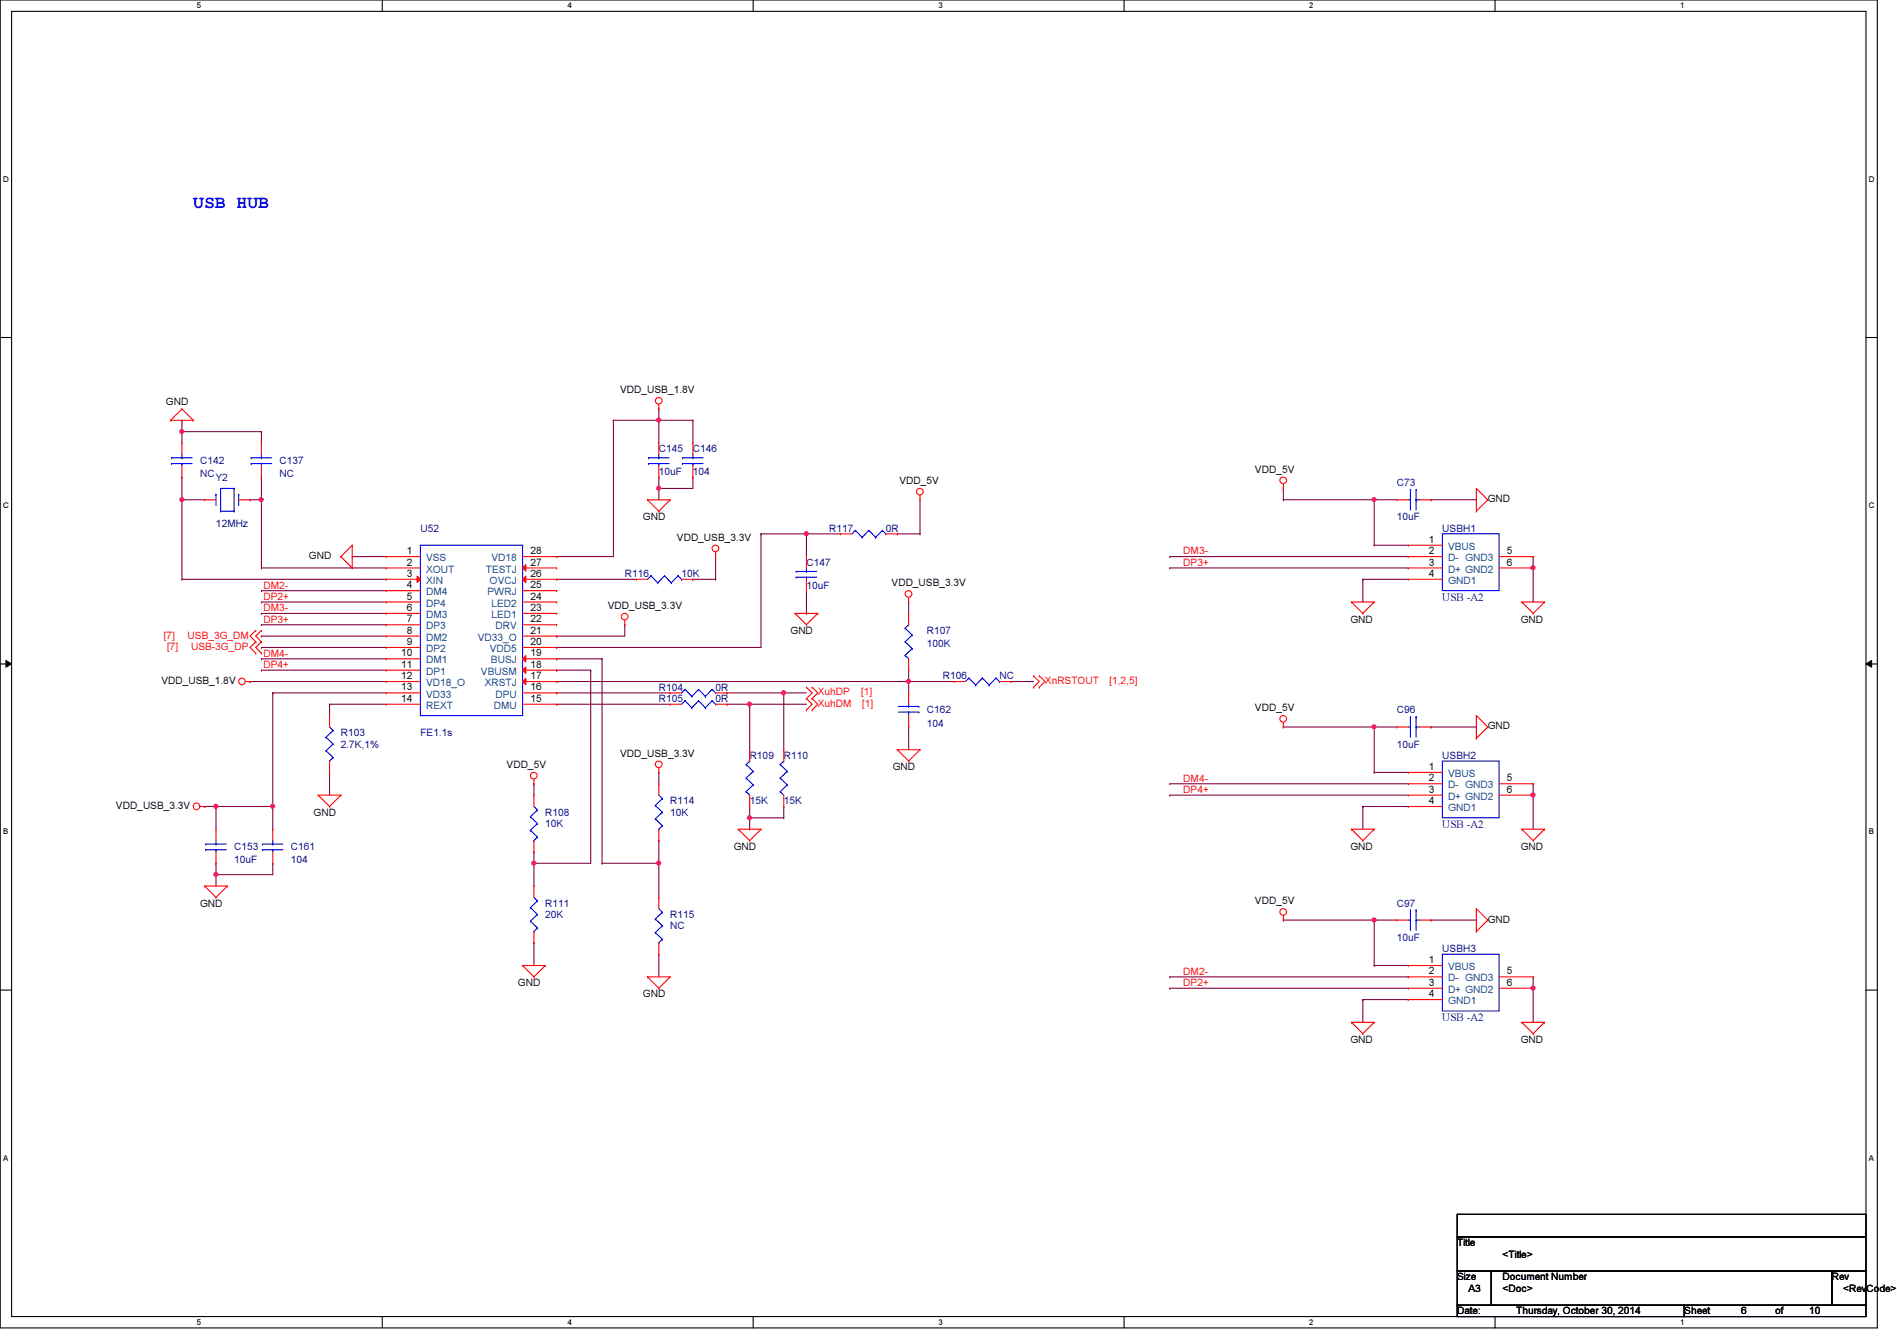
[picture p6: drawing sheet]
<svg xmlns="http://www.w3.org/2000/svg" width="297mm" height="210mm" viewBox="0 0 297 210" stroke-linecap="round" stroke-linejoin="round" font-family="sans-serif">
<path d="M0 0h294v207.9h-294zM1.8 1.8h290.4v204.3h-290.4z" fill="none" stroke="#000" stroke-width=".17"/>
<g fill="#fff">
<path d="M30.8 .2h.7v1.4h-.7z"/>
<path d="M30.8 206.2h.7v1.4h-.7z"/>
</g>
<path d="M59.9 0v1.8M59.9 206.1v1.8" fill="none" stroke="#000" stroke-width=".17"/>
<g fill="#fff">
<path d="M88.9 .2h.6v1.4h-.6z"/>
<path d="M88.9 206.2h.6v1.4h-.6z"/>
</g>
<path d="M117.9 0v1.8M117.9 206.1v1.8" fill="none" stroke="#000" stroke-width=".17"/>
<g fill="#fff">
<path d="M146.9 .2h.7v1.4h-.7z"/>
<path d="M146.9 206.2h.7v1.4h-.7z"/>
</g>
<path d="M176 0v1.8M176 206.1v1.8" fill="none" stroke="#000" stroke-width=".17"/>
<g fill="#fff">
<path d="M205 .2h.7v1.4h-.7z"/>
<path d="M205 206.2h.7v1.4h-.7z"/>
</g>
<path d="M234.1 0v1.8M234.1 206.1v1.8" fill="none" stroke="#000" stroke-width=".17"/>
<g fill="#fff">
<path d="M263.1 .2h.7v1.4h-.7z"/>
<path d="M263.1 206.2h.7v1.4h-.7z"/>
<path d="M.5 27.3h.9v1.4h-.9z"/>
<path d="M292.6 27.3h.9v1.4h-.9z"/>
<path d="M.5 78.4h.9v1.4h-.9z"/>
<path d="M292.6 78.4h.9v1.4h-.9z"/>
</g>
<path d="M0 52.8h1.8M292.2 52.8h1.8" fill="none" stroke="#000" stroke-width=".17"/>
<g fill="#fff">
<path d="M.5 129.5h.8v1.4h-.8z"/>
<path d="M292.6 129.5h.9v1.4h-.9z"/>
</g>
<path d="M0 103.9h1.8M292.2 103.9h1.8" fill="none" stroke="#000" stroke-width=".17"/>
<path d="M.9 103.4l.9 .5-.9 .5zM292.2 103.9l.9-.5v1z" fill="#000"/>
<path d="M.9 103.4l.9 .5-.9 .5zM292.2 103.9l.9-.5v1z" fill="none" stroke="#000" stroke-width=".16"/>
<g fill="#fff">
<path d="M.5 180.5h.8v1.4h-.8z"/>
<path d="M292.6 180.5h.9v1.4h-.9z"/>
</g>
<path d="M0 155h1.8M292.2 155h1.8" fill="none" stroke="#000" stroke-width=".17"/>
<path d="M201 76.5h.1M201 76.5v1.7M215.2 78.2h.1M215.2 78.2h3.5M215.2 78.2v7.1M183.2 87.1h.1M183.2 87.1h37.3M213.4 90.7h.1M213.4 90.7h7.1M213.4 90.7v3.5M215.2 85.3h.1M215.2 85.3h5.3" fill="none" stroke="#800040" stroke-width=".17"/>
<circle cx="215.2" cy="78.2" r=".32" fill="#f0f"/>
<circle cx="215.2" cy="78.2" r=".32" fill="none" stroke="#f0f" stroke-width=".17"/>
<path d="M224.1 78.2h.1M224.1 78.2h7.1M240.1 88.9h.1M240.1 88.9v5.3" fill="none" stroke="#800040" stroke-width=".17"/>
<circle cx="240" cy="88.9" r=".32" fill="#f0f"/>
<circle cx="240" cy="88.9" r=".32" fill="none" stroke="#f0f" stroke-width=".17"/>
<g fill="none" stroke="#800040" stroke-width=".17">
<path d="M201 78.2h.1M201 78.2h14.2M215.2 113.8h.1M215.2 113.8h3.5M215.2 113.8v7.1M183.2 122.7h.1M183.2 124.5h.1M183.2 122.7h37.3M183.2 124.5h37.3M213.4 126.2h.1M213.4 126.2v3.6M213.4 126.2h7.1"/>
<path d="M215.2 120.9h.1M215.2 120.9h5.3M240.1 122.7h.1M240.1 122.7v1.8"/>
</g>
<circle cx="215.2" cy="113.8" r=".32" fill="#f0f"/>
<circle cx="215.2" cy="113.8" r=".32" fill="none" stroke="#f0f" stroke-width=".17"/>
<path d="M224.1 113.8h.1M224.1 113.8h7.1M240.1 124.5h.1M240.1 124.5v5.3" fill="none" stroke="#800040" stroke-width=".17"/>
<circle cx="240" cy="124.4" r=".32" fill="#f0f"/>
<circle cx="240" cy="124.4" r=".32" fill="none" stroke="#f0f" stroke-width=".17"/>
<g fill="none" stroke="#800040" stroke-width=".17">
<path d="M201 113.8h.1M201 113.8h14.2M183.2 152.9h.1M183.2 154.7h.1M183.2 152.9h37.3M183.2 154.7h37.3M213.4 156.5h.1M213.4 156.5v3.5M213.4 156.5h7.1M215.2 151.1h.1M215.2 144h.1M215.2 151.1h5.3"/>
<path d="M215.2 144v7.1M240.1 152.9h.1M240.1 152.9v1.8"/>
</g>
<circle cx="215.2" cy="144" r=".32" fill="#f0f"/>
<circle cx="215.2" cy="144" r=".32" fill="none" stroke="#f0f" stroke-width=".17"/>
<path d="M215.2 144h.1M215.2 144h3.5M224.1 144h.1M224.1 144h7.1M240.1 154.7h.1M240.1 154.7v5.3" fill="none" stroke="#800040" stroke-width=".17"/>
<circle cx="240" cy="154.7" r=".32" fill="#f0f"/>
<circle cx="240" cy="154.7" r=".32" fill="none" stroke="#f0f" stroke-width=".17"/>
<g fill="none" stroke="#800040" stroke-width=".17">
<path d="M28.5 90.7h.1M28.5 90.7h32M40.9 88.9h.1M40.9 96h.1M40.9 94.2h.1M40.9 92.5h.1M40.9 99.6h.1M40.9 97.8h.1M40.9 88.9h19.6M40.9 96h19.6M40.9 94.2h19.6M40.9 92.5h19.6"/>
<path d="M40.9 99.6h19.6M40.9 97.8h19.6M55.2 87.1h.1M55.2 87.1h5.3M183.2 88.9h.1M183.2 88.9h37.3M40.9 104.9h.1M40.9 103.1h.1M40.9 101.3h.1M40.9 104.9h19.6M40.9 103.1h19.6M40.9 101.3h19.6"/>
<path d="M33.8 135.1h.1M33.8 136.9h.1M33.8 135.1v3.6M42.7 135.1h.1M42.7 135.1v1.8h-8.9M201 144h.1M201 144h14.2"/>
</g>
<circle cx="33.8" cy="136.9" r=".32" fill="#f0f"/>
<circle cx="33.8" cy="136.9" r=".32" fill="none" stroke="#f0f" stroke-width=".17"/>
<path d="M33.8 126.2h.1M33.8 126.2h8.9" fill="none" stroke="#800040" stroke-width=".17"/>
<circle cx="33.8" cy="126.2" r=".32" fill="#f0f"/>
<circle cx="33.8" cy="126.2" r=".32" fill="none" stroke="#f0f" stroke-width=".17"/>
<path d="M42.7 108.5h.1M42.7 108.5v21.3M42.7 108.5h17.8M42.7 126.2h.1" fill="none" stroke="#800040" stroke-width=".17"/>
<circle cx="42.7" cy="126.2" r=".32" fill="#f0f"/>
<circle cx="42.7" cy="126.2" r=".32" fill="none" stroke="#f0f" stroke-width=".17"/>
<g fill="none" stroke="#800040" stroke-width=".17">
<path d="M51.6 110.2h.1M51.6 110.2h8.9M51.6 110.2v1.8M87.2 110.2h.1M87.2 108.5h.1M87.2 110.2h17.7M87.2 108.5h17.7M117.4 110.2h.1M117.4 110.2h8.9M122.7 108.5h.1M122.7 108.5h3.6M51.6 120.9h.1"/>
<path d="M51.6 120.9v3.6"/>
</g>
<circle cx="122.7" cy="108.4" r=".32" fill="#f0f"/>
<circle cx="122.7" cy="108.4" r=".32" fill="none" stroke="#f0f" stroke-width=".17"/>
<path d="M142.3 106.7h.1M142.3 106.7h7.1M158.3 106.7h.1M158.3 106.7h3.5" fill="none" stroke="#800040" stroke-width=".17"/>
<circle cx="142.3" cy="106.7" r=".32" fill="#f0f"/>
<circle cx="142.3" cy="106.7" r=".32" fill="none" stroke="#f0f" stroke-width=".17"/>
<g fill="none" stroke="#800040" stroke-width=".17">
<path d="M142.3 94.2h.1M142.3 94.2v1.8M87.2 106.7h.1M87.2 104.9h.1M87.2 106.7h55.1M87.2 104.9h5.3M92.5 104.9h.1M92.5 104.9v30.2M142.3 113.8h.1M142.3 104.9h.1M142.3 106.7h.1M142.3 104.9v3.6"/>
<path d="M142.3 113.8v3.5M83.6 122.7h.1M83.6 135.1h.1M83.6 122.7v1.8M83.6 135.1v3.6"/>
</g>
<circle cx="83.6" cy="135.1" r=".32" fill="#f0f"/>
<circle cx="83.6" cy="135.1" r=".32" fill="none" stroke="#f0f" stroke-width=".17"/>
<path d="M103.2 135.1h.1M103.2 135.1v5.4" fill="none" stroke="#800040" stroke-width=".17"/>
<circle cx="103.1" cy="135.1" r=".32" fill="#f0f"/>
<circle cx="103.1" cy="135.1" r=".32" fill="none" stroke="#f0f" stroke-width=".17"/>
<g fill="none" stroke="#800040" stroke-width=".17">
<path d="M103.2 65.8h.1M103.2 65.8v3.5M87.2 90.7h.1M87.2 87.1h.1M87.2 90.7h12.4M87.2 87.1h8.9M108.5 90.7h.1M108.5 90.7h3.6M87.2 103.1h.1M87.2 103.1h7.1M94.3 103.1h.1M94.3 103.1v32"/>
<path d="M32 126.2h.1M32 126.2h1.8M33.8 126.2h.1M33.8 126.2v3.6M83.6 135.1h.1M83.6 133.3h.1M83.6 135.1h8.9M83.6 133.3v1.8M94.3 135.1h.1M103.2 120.9h.1M103.2 131.6h.1M103.2 120.9v1.8"/>
<path d="M103.2 131.6v3.5h-8.9M103.2 149.4h.1M103.2 149.4v3.5"/>
</g>
<circle cx="103.1" cy="65.8" r=".32" fill="#f0f"/>
<circle cx="103.1" cy="65.8" r=".32" fill="none" stroke="#f0f" stroke-width=".17"/>
<path d="M103.2 76.5h.1M103.2 76.5v1.7" fill="none" stroke="#800040" stroke-width=".17"/>
<circle cx="103.1" cy="76.4" r=".32" fill="#f0f"/>
<circle cx="103.1" cy="76.4" r=".32" fill="none" stroke="#f0f" stroke-width=".17"/>
<g fill="none" stroke="#800040" stroke-width=".17">
<path d="M96.1 65.8h.1M96.1 65.8v21.3M103.2 76.5h.1M103.2 74.7h.1M103.2 65.8h.1M103.2 74.7v1.8M103.2 65.8h5.3M108.5 74.7h.1M108.5 65.8h.1M108.5 74.7v1.8h-5.3M108.5 65.8v3.5M126.3 83.6h.1"/>
<path d="M126.3 83.6h5.3"/>
</g>
<circle cx="126.3" cy="83.5" r=".32" fill="#f0f"/>
<circle cx="126.3" cy="83.5" r=".32" fill="none" stroke="#f0f" stroke-width=".17"/>
<path d="M40.9 78.2h.1M40.9 78.2v10.7M87.2 99.6h.1M97.8 97.8h.1M97.8 97.8v1.8h-10.6M39.2 106.7h.1M39.2 106.7h21.3" fill="none" stroke="#800040" stroke-width=".17"/>
<circle cx="40.9" cy="78.2" r=".32" fill="#f0f"/>
<circle cx="40.9" cy="78.2" r=".32" fill="none" stroke="#f0f" stroke-width=".17"/>
<path d="M28.5 78.2h.1M28.5 78.2v12.5M39.2 78.2h.1M39.2 78.2h1.7" fill="none" stroke="#800040" stroke-width=".17"/>
<circle cx="28.5" cy="78.2" r=".32" fill="#f0f"/>
<circle cx="28.5" cy="78.2" r=".32" fill="none" stroke="#f0f" stroke-width=".17"/>
<path d="M28.5 78.2h.1M28.5 74.7h.1M28.5 67.6h.1M28.5 78.2h3.5M28.5 67.6v1.7M28.5 74.7v3.5" fill="none" stroke="#800040" stroke-width=".17"/>
<circle cx="28.5" cy="67.5" r=".32" fill="#f0f"/>
<circle cx="28.5" cy="67.5" r=".32" fill="none" stroke="#f0f" stroke-width=".17"/>
<g fill="none" stroke="#800040" stroke-width=".17">
<path d="M28.5 67.6h.1M28.5 65.8h.1M28.5 67.6h12.4M28.5 65.8v1.8M40.9 67.6h.1M40.9 74.7h.1M40.9 67.6v1.7M40.9 74.7v3.5M96.1 65.8h.1M103.2 64h.1M103.2 64v1.8h-7.1M144.1 78.2v5.4"/>
<path d="M112.1 90.7h.1M112.1 87.1v3.6M119.2 83.6h.1M119.2 83.6v17.7h-32M119.2 83.6h7.1M126.3 83.6h.1M126.3 96h.1M126.3 83.6v3.5M126.3 92.5v3.5M140.5 83.6h.1M140.5 83.6h3.6M144.1 83.6h.1"/>
<path d="M240.1 87.1h.1M240.1 87.1v1.8M87.2 101.3h.1M117.4 110.2h.1M117.4 110.2v7.1M83.6 147.6h.1M83.6 147.6v3.5"/>
</g>
<circle cx="117.4" cy="110.2" r=".32" fill="#f0f"/>
<circle cx="117.4" cy="110.2" r=".32" fill="none" stroke="#f0f" stroke-width=".17"/>
<path d="M113.8 110.2h.1M113.8 108.5h.1M113.8 110.2h3.6M113.8 108.5h8.9M122.7 108.5h.1M122.7 108.5v8.8M117.4 128h.1M117.4 126.2v1.8M117.4 128h5.3M122.7 128h.1" fill="none" stroke="#800040" stroke-width=".17"/>
<circle cx="117.4" cy="128" r=".32" fill="#f0f"/>
<circle cx="117.4" cy="128" r=".32" fill="none" stroke="#f0f" stroke-width=".17"/>
<path d="M117.4 129.8h.1M117.4 128v1.8M122.7 126.2h.1M122.7 126.2v1.8" fill="none" stroke="#800040" stroke-width=".17"/>
<g fill="none" stroke="#f00" stroke-width=".17">
<path d="M26.7 65.8h.1M26.7 65.8h3.6M28.5 64h.1M28.5 74.7h.1M28.5 69.3h.1M28.5 64l1.8 1.8M28.5 64l-1.8 1.8M28.5 69.3v1.8M28.5 72.9v1.8M30.3 65.8h.1M32 78.2h.1M32 78.2h1.8"/>
<path d="M37.4 78.2h1.8M39.2 78.2h.1M40.9 74.7h.1M40.9 69.3h.1M40.9 69.3v1.8M40.9 72.9v1.8M101.4 78.2h.1M101.4 78.2h3.5M101.4 78.2l1.8 1.8M103.2 64h.1M103.2 74.7h.1M103.2 69.3h.1"/>
<path d="M103.2 63.3v.7M103.2 69.3v1.8M103.2 72.9v1.8M104.9 78.2h.1M104.9 78.2l-1.7 1.8M108.5 74.7h.1M108.5 69.3h.1M108.5 69.3v1.8M108.5 72.9v1.8M144.1 78.2h.1M144.1 77.5v.7M201 76.5h.1"/>
<path d="M201 75.7v.8M218.7 78.2h.1M218.7 78.2h1.8M222.3 78.2h1.8M224.1 78.2h.1M231.2 76.5h.1M231.2 76.5v3.5M231.2 76.5l1.8 1.7M233 78.2h.1M233 78.2l-1.8 1.8M40 98.7h.1M40 98.7l-.8 .9 .8 .9"/>
<path d="M40.9 98.7h.1M40.9 98.7l-.9 .9 .9 .9M53.4 87.1h.1M53.4 87.1l1.8 1.8M55.2 85.3h.1M55.2 88.9h.1M55.2 85.3v3.6M55.2 85.3l-1.8 1.8M60.5 87.1h.1M60.5 88.9h.1M60.5 87.1h5.3M60.5 88.9h5.3"/>
<path d="M97.8 97.8h.1M97.8 97.1v.7M99.6 90.7h.1M99.6 90.7h1.8M103.2 80h.1M106.7 90.7h1.8M108.5 90.7h.1M112.1 87.1h.1M112.1 86.4v.7M124.5 96h.1M124.5 96h3.6M124.5 96l1.8 1.8"/>
<path d="M126.3 97.8h.1M126.3 92.5h.1M126.3 87.1h.1M126.3 87.1v1.8M126.3 90.7v1.8M128.1 96h.1M128.1 96l-1.8 1.8M131.6 83.6h.1M131.6 83.6h1.8M138.7 83.6h1.8M140.5 83.6h.1M142.3 94.2h.1"/>
<path d="M142.3 96h.1M142.3 93.5v.7M142.3 96v1.8M211.6 94.2h.1M211.6 94.2h3.6M211.6 94.2l1.8 1.8M213.4 96h.1M215.2 94.2h.1M215.2 94.2l-1.8 1.8M220.5 85.3h.1M220.5 87.1h.1M220.5 88.9h.1"/>
<path d="M220.5 90.7h.1M220.5 90.7h5.3M220.5 85.3h5.3M220.5 87.1h5.3M220.5 88.9h5.3M231.2 80h.1M234.7 87.1h5.4M234.7 88.9h5.4M238.3 94.2h.1M238.3 94.2h3.5M238.3 94.2l1.8 1.8M240.1 96h.1"/>
<path d="M240.1 87.1h.1M240.1 88.9h.1M241.8 94.2h.1M241.8 94.2l-1.7 1.8M38.4 106.7h.8M39.2 106.7h.1M40 100.5h.1M40 102.2h.1M40 100.5l-.8 .8 .8 .9M40.9 100.5h.1M40.9 102.2h.1M40.9 100.5l-.9 .8 .9 .9"/>
<path d="M51.6 112h.1M51.6 112v1.8M51.6 119.1v1.8M104.9 108.5h.1M104.9 110.2h.1M104.9 108.5h1.8M104.9 110.2h1.8M112.1 108.5h1.7M112.1 110.2h1.7M113.8 108.5h.1M113.8 110.2h.1M117.4 117.3h.1"/>
<path d="M117.4 117.3v1.8M122.7 117.3h.1M122.7 117.3v1.8M126.3 109.3h.1M126.3 107.6h.1M126.3 111.1h.1M126.3 107.6l.9 .9-.9 .8M126.3 109.3l.9 .9-.9 .9M127.2 109.3h.1M127.2 107.6h.1M127.2 111.1h.1M127.2 107.6l.9 .9-.9 .8"/>
<path d="M127.2 109.3l.9 .9-.9 .9M140.5 117.3h.1M140.5 117.3h3.6M140.5 117.3l1.8 1.8M142.3 119.1h.1M142.3 104.9h.1M142.3 103.1v1.8M144.1 117.3h.1M144.1 117.3l-1.8 1.8M149.4 106.7h.1M149.4 106.7h1.8M156.5 106.7h1.8"/>
<path d="M158.3 106.7h.1M161.8 107.6h.1M161.8 105.8h.1M161.8 105.8l.9 .9-.9 .9M162.7 107.6h.1M162.7 105.8h.1M162.7 105.8l.9 .9-.9 .9M201 113.8h.1M201 113.1v.7M218.7 113.8h.1M218.7 113.8h1.8M222.3 113.8h1.8"/>
<path d="M224.1 113.8h.1M231.2 112h.1M231.2 115.6h.1M231.2 112v3.6M231.2 112l1.8 1.8M233 113.8h.1M233 113.8l-1.8 1.8M31.3 126.2h.7M32 138.7h.1M32 126.2h.1M32 138.7h3.6M32 138.7l1.8 1.8"/>
<path d="M33.8 135.1h.1M33.8 129.8h.1M33.8 129.8v1.8M33.8 133.3v1.8M35.6 138.7h.1M35.6 138.7l-1.8 1.8M42.7 135.1h.1M42.7 129.8h.1M42.7 129.8v1.8M42.7 133.3v1.8M49.8 124.5h.1M49.8 124.5h3.6"/>
<path d="M49.8 124.5l1.8 1.7M51.6 126.2h.1M51.6 120.9h.1M53.4 124.5h.1M53.4 124.5l-1.8 1.7M83.6 122.7h.1M83.6 124.5h.1M83.6 133.3h.1M83.6 122v.7M83.6 124.5v1.7M83.6 131.6v1.7M103.2 120.9h.1"/>
<path d="M103.2 122.7h.1M103.2 131.6h.1M103.2 120.2v.7M103.2 122.7v1.8M103.2 129.8v1.8M115.6 129.8h.1M115.6 129.8h3.6M115.6 129.8l1.8 1.8M117.4 131.6h.1M117.4 126.2h.1M117.4 124.5v1.7M119.2 129.8h.1"/>
<path d="M119.2 129.8l-1.8 1.8M122.7 126.2h.1M122.7 124.5v1.7M211.6 129.8h.1M211.6 129.8h3.6M211.6 129.8l1.8 1.8M213.4 131.6h.1M215.2 129.8h.1M215.2 129.8l-1.8 1.8M220.5 120.9h.1M220.5 122.7h.1M220.5 124.5h.1"/>
<path d="M220.5 126.2h.1M220.5 124.5h5.3M220.5 126.2h5.3M220.5 120.9h5.3M220.5 122.7h5.3M234.7 124.5h5.4M234.7 122.7h5.4M238.3 129.8h.1M238.3 129.8h3.5M238.3 129.8l1.8 1.8M240.1 131.6h.1M240.1 122.7h.1"/>
<path d="M240.1 124.5h.1M241.8 129.8h.1M241.8 129.8l-1.7 1.8M33.8 140.5h.1M81.8 151.1h.1M81.8 151.1h3.6M81.8 151.1l1.8 1.8M83.6 152.9h.1M85.4 151.1h.1M85.4 151.1l-1.8 1.8M101.4 152.9h.1M101.4 152.9h3.5"/>
<path d="M101.4 152.9l1.8 1.8M103.2 154.7h.1M103.2 140.5h.1M103.2 149.4h.1M103.2 140.5v1.7M103.2 147.6v1.8M104.9 152.9h.1M104.9 152.9l-1.7 1.8M201 144h.1M201 143.3v.7M218.7 144h.1M218.7 144h1.8"/>
<path d="M220.5 151.1h.1M220.5 152.9h.1M220.5 154.7h.1M220.5 156.5h.1M220.5 151.1h5.3M220.5 152.9h5.3M220.5 154.7h5.3M220.5 156.5h5.3M222.3 144h1.8M224.1 144h.1M231.2 142.2h.1M231.2 145.8h.1"/>
<path d="M231.2 142.2v3.6M231.2 142.2l1.8 1.8M233 144h.1M233 144l-1.8 1.8M234.7 152.9h5.4M234.7 154.7h5.4M240.1 152.9h.1M240.1 154.7h.1M211.6 160h.1M211.6 160h3.6M211.6 160l1.8 1.8M213.4 161.8h.1"/>
<path d="M215.2 160h.1M215.2 160l-1.8 1.8M238.3 160h.1M238.3 160h3.5M238.3 160l1.8 1.8M240.1 161.8h.1M241.8 160h.1M241.8 160l-1.7 1.8"/>
<circle cx="103.1" cy="62.7" r=".52"/>
<circle cx="144" cy="77" r=".52"/>
<circle cx="200.9" cy="75.2" r=".52"/>
<circle cx="97.8" cy="96.5" r=".52"/>
<circle cx="112" cy="85.8" r=".52"/>
<circle cx="142.3" cy="93" r=".52"/>
<circle cx="37.9" cy="106.7" r=".52"/>
<circle cx="103.1" cy="119.6" r=".52"/>
<circle cx="200.9" cy="112.5" r=".52"/>
<circle cx="30.8" cy="126.2" r=".52"/>
<circle cx="83.6" cy="121.4" r=".52"/>
<circle cx="200.9" cy="142.7" r=".52"/>
</g>
<path d="M228.2 190.1h64v3.5h-64zM228.2 193.6h64v5.4h-64zM228.2 199h5.3v5.3h-5.3zM233.5 199h53.3v5.3h-53.3zM286.8 199h5.4v5.3h-5.4zM228.2 204.3h35.5v1.8h-35.5zM263.7 204.3h28.5v1.8h-28.5z" fill="none" stroke="#000" stroke-width=".17"/>
<g fill="none" stroke="#00f" stroke-width=".17">
<path d="M26.9 71.7h.1M26.9 72.6h.1M26.9 71.7h3.2M26.9 72.6h3.2M28.5 72.6h.1M28.5 71.7h.1M28.5 71.1v.6M28.5 72.6v.3M33.8 77.3h.1M33.8 77.3v1.8M34.5 76.5h.1M34.5 76.5h2.2"/>
<path d="M34.5 76.5v3.5M36.7 76.5h.1M36.7 76.5v3.5M37.4 77.3h.1M37.4 77.3v1.8M39.3 71.7h.1M39.3 72.6h.1M39.3 71.7h3.2M39.3 72.6h3.2M40.9 72.6h.1M40.9 71.7h.1M40.9 71.1v.6"/>
<path d="M40.9 72.6v.3M101.6 71.7h.1M101.6 72.6h.1M101.6 71.7h3.2M101.6 72.6h3.2M103.2 72.6h.1M103.2 71.7h.1M103.2 71.1v.6M103.2 72.6v.3M106.9 71.7h.1M106.9 72.6h.1M106.9 71.7h3.2"/>
<path d="M106.9 72.6h3.2M108.5 72.6h.1M108.5 71.7h.1M108.5 71.1v.6M108.5 72.6v.3M220.5 78.2h.3M220.8 78.2h.1M220.8 76.6h.1M220.8 76.6v3.2M221.7 76.6h.1M221.7 78.2h.1M221.7 78.2h.6"/>
<path d="M221.7 76.6v3.2M34.5 80h.1M34.5 80h2.2M36.7 80h.1M65.8 85.3h16v26.7h-16zM101.9 90.1h.1M101.9 90.1l-.5 .6M101.9 90.1l1.1 1.1M103 91.2h.1M104.1 90.1h.1M104.1 90.1l-1.1 1.1M104.1 90.1l1 1.1"/>
<path d="M105.1 91.2h.1M106.2 90.1h.1M106.2 90.1l-1.1 1.1M106.2 90.1l.5 .6M106.7 90.7h.1M124.7 89.5h.1M124.7 90.3h.1M124.7 89.5h3.2M124.7 90.3h3.2M126.3 90.3h.1M126.3 89.5h.1M126.3 88.9v.6"/>
<path d="M126.3 90.3v.4M133.9 83h.1M133.9 83l-.5 .6M133.9 83l1.1 1.1M135 84.1h.1M136.1 83h.1M136.1 83l-1.1 1.1M136.1 83l1 1.1M137.1 84.1h.1M138.2 83h.1M138.2 83l-1.1 1.1M138.2 83l.5 .6"/>
<path d="M138.7 83.6h.1M141.7 98.3h.1M141.7 98.3l1.1 1.1M142.3 97.8h.1M142.3 97.8l-.6 .5M142.8 99.4h.1M142.8 99.4l-1.1 1.1M225.8 83.6h8.9v8.9h-8.9zM51.1 115.4h.1M51.1 117.5h.1M51.1 115.4l1.1 1.1M51.1 117.5l1.1 1.1"/>
<path d="M51.6 119.1h.1M51.6 113.8l.6 .5M52.2 114.3h.1M52.2 116.5h.1M52.2 118.6h.1M52.2 114.3l-1.1 1.1M52.2 116.5l-1.1 1M52.2 118.6l-.6 .5M107.3 107.9h.1M107.3 109.7h.1M107.3 107.9l-.6 .6M107.3 107.9l1 1.1"/>
<path d="M107.3 109.7l-.6 .5M107.3 109.7l1 1.1M108.3 109h.1M108.3 110.8h.1M109.4 107.9h.1M109.4 109.7h.1M109.4 107.9l-1.1 1.1M109.4 107.9l1 1.1M109.4 109.7l-1.1 1.1M109.4 109.7l1 1.1M110.4 109h.1M110.4 110.8h.1"/>
<path d="M111.5 107.9h.1M111.5 109.7h.1M111.5 107.9l-1.1 1.1M111.5 107.9l.6 .6M111.5 109.7l-1.1 1.1M111.5 109.7l.6 .5M112.1 108.5h.1M112.1 110.2h.1M116.8 119.7h.1M116.8 119.7l1.1 1M117.4 119.1h.1M117.4 119.1l-.6 .6"/>
<path d="M122.2 119.7h.1M122.2 119.7l1.1 1M122.7 119.1h.1M122.7 119.1l-.5 .6M141.7 102.6h.1M141.7 100.5h.1M141.7 102.6l.6 .5M141.7 100.5l1.1 1M142.8 101.5h.1M142.8 101.5l-1.1 1.1M151.7 106.1h.1M151.7 106.1l-.5 .6"/>
<path d="M151.7 106.1l1.1 1.1M152.8 107.2h.1M153.8 106.1h.1M153.8 106.1l-1 1.1M153.8 106.1l1.1 1.1M154.9 107.2h.1M156 106.1h.1M156 106.1l-1.1 1.1M156 106.1l.5 .6M156.5 106.7h.1M220.5 113.8h.3M220.8 113.8h.1"/>
<path d="M220.8 112.2h.1M220.8 112.2v3.2M221.7 112.2h.1M221.7 113.8h.1M221.7 112.2v3.2M221.7 113.8h.6M225.8 119.1h8.9v8.9h-8.9zM32.2 132.1h.1M32.2 133h.1M32.2 132.1h3.2M32.2 133h3.2M33.8 133h.1"/>
<path d="M33.8 132.1h.1M33.8 131.6v.5M33.8 133v.3M41.1 132.1h.1M41.1 133h.1M41.1 132.1h3.2M41.1 133h3.2M42.7 133h.1M42.7 132.1h.1M42.7 131.6v.5M42.7 133v.3M83.1 127.8h.1"/>
<path d="M83.1 130h.1M83.1 127.8l1.1 1.1M83.1 130l1.1 1M83.6 131.6h.1M83.6 126.2l.6 .6M84.2 126.8h.1M84.2 128.9h.1M84.2 131h.1M84.2 131l-.6 .6M84.2 126.8l-1.1 1M84.2 128.9l-1.1 1.1M102.6 126.1h.1"/>
<path d="M102.6 128.2h.1M102.6 126.1l1.1 1M102.6 128.2l1.1 1M103.2 129.8h.1M103.2 124.5l.5 .5M103.7 125h.1M103.7 127.1h.1M103.7 129.2h.1M103.7 125l-1.1 1.1M103.7 127.1l-1.1 1.1M103.7 129.2l-.5 .6M116.8 123.9h.1"/>
<path d="M116.8 121.8h.1M116.8 123.9l.6 .6M116.8 121.8l1.1 1.1M117.9 122.9h.1M117.9 120.7h.1M117.9 122.9l-1.1 1M117.9 120.7l-1.1 1.1M122.2 123.9h.1M122.2 121.8h.1M122.2 123.9l.5 .6M122.2 121.8l1.1 1.1M123.3 122.9h.1"/>
<path d="M123.3 120.7h.1M123.3 122.9l-1.1 1M123.3 120.7l-1.1 1.1M102.6 143.8h.1M102.6 146h.1M102.6 143.8l1.1 1.1M102.6 146l1.1 1M103.2 147.6h.1M103.2 142.2l.5 .6M103.7 142.8h.1M103.7 144.9h.1M103.7 147h.1"/>
<path d="M103.7 142.8l-1.1 1M103.7 144.9l-1.1 1.1M103.7 147l-.5 .6M220.5 144h.3M220.8 144h.1M220.8 142.4h.1M220.8 142.4v3.2M221.7 142.4h.1M221.7 144h.1M221.7 142.4v3.2M221.7 144h.6M225.8 149.4h8.9v8.8h-8.9z"/>
</g>
<path d="M65.3 90.2l.5 .5-.5 .5z" fill="#f00"/>
<g fill="none" stroke="#f00" stroke-width=".17">
<path d="M60.5 90.7h.1M60.5 92.5h.1M60.5 94.2h.1M60.5 96h.1M60.5 97.8h.1M60.5 99.6h.1M60.5 90.7h5.3M60.5 92.5h5.3M60.5 94.2h5.3M60.5 96h5.3M60.5 97.8h5.3M60.5 99.6h5.3"/>
<path d="M65.3 90.2l.5 .5-.5 .5zM60.5 101.3h.1M60.5 103.1h.1M60.5 104.9h.1M60.5 106.7h.1M60.5 108.5h.1M60.5 110.2h.1M60.5 101.3h5.3M60.5 103.1h5.3M60.5 104.9h5.3M60.5 106.7h5.3M60.5 108.5h5.3"/>
<path d="M60.5 110.2h5.3"/>
</g>
<path d="M82.3 102.6v1l-.5-.5z" fill="#f00"/>
<g fill="none" stroke="#f00" stroke-width=".17">
<path d="M81.8 99.6h5.4M81.8 97.8h5.4M81.8 96h5.4M81.8 94.2h5.4M81.8 92.5h5.4M87.2 99.6h.1M87.2 97.8h.1M87.2 96h.1M87.2 94.2h.1M87.2 92.5h.1M81.8 103.1h5.4M81.8 101.3h5.4"/>
<path d="M82.3 102.6v1l-.5-.5zM87.2 103.1h.1M87.2 101.3h.1"/>
</g>
<path d="M81.8 90.7l.5-.5v1z" fill="#f00"/>
<path d="M81.8 90.7l.5-.5v1zM81.8 90.7h5.4M87.2 90.7h.1" fill="none" stroke="#f00" stroke-width=".17"/>
<path d="M81.8 88.9l.5-.5v1z" fill="#f00"/>
<path d="M81.8 88.9l.5-.5v1zM81.8 88.9h5.4M81.8 87.1h5.4M87.2 88.9h.1M87.2 87.1h.1M81.8 110.2h5.4M81.8 108.5h5.4M87.2 110.2h.1M87.2 108.5h.1" fill="none" stroke="#f00" stroke-width=".17"/>
<path d="M81.8 106.7l.5-.5v1z" fill="#f00"/>
<path d="M81.8 106.7l.5-.5v1zM81.8 106.7h5.4M87.2 106.7h.1" fill="none" stroke="#f00" stroke-width=".17"/>
<path d="M81.8 104.9l.5-.5v1z" fill="#f00"/>
<path d="M81.8 104.9l.5-.5v1zM81.8 104.9h5.4M87.2 104.9h.1M142.3 108.5h.1M142.3 113.8h.1M142.3 108.5v1.7M142.3 112v1.8M83.6 138.7h.1M83.6 138.7v1.8M83.6 147.6h.1M83.6 145.8v1.8" fill="none" stroke="#f00" stroke-width=".17"/>
<g fill="none" stroke="#00f" stroke-width=".17">
<path d="M140.7 111.5h3.2M140.7 110.6h3.2M142.3 110.6h.1M142.3 111.5h.1M142.3 110.2v.4M142.3 111.5v.5M143.9 111.5h.1M143.9 110.6h.1M83.1 142.1h.1M83.1 144.2h.1M83.1 142.1l1.1 1M83.1 144.2l1.1 1"/>
<path d="M83.6 145.8h.1M83.6 140.5l.6 .5M84.2 141h.1M84.2 143.1h.1M84.2 145.2h.1M84.2 141l-1.1 1.1M84.2 143.1l-1.1 1.1M84.2 145.2l-.6 .6"/>
</g>
<circle cx="215.2" cy="78.2" r=".32" fill="#f0f"/>
<circle cx="215.2" cy="78.2" r=".32" fill="none" stroke="#f0f" stroke-width=".17"/>
<circle cx="240" cy="88.9" r=".32" fill="#f0f"/>
<circle cx="240" cy="88.9" r=".32" fill="none" stroke="#f0f" stroke-width=".17"/>
<circle cx="215.2" cy="113.8" r=".32" fill="#f0f"/>
<circle cx="215.2" cy="113.8" r=".32" fill="none" stroke="#f0f" stroke-width=".17"/>
<circle cx="240" cy="124.4" r=".32" fill="#f0f"/>
<circle cx="240" cy="124.4" r=".32" fill="none" stroke="#f0f" stroke-width=".17"/>
<circle cx="215.2" cy="144" r=".32" fill="#f0f"/>
<circle cx="215.2" cy="144" r=".32" fill="none" stroke="#f0f" stroke-width=".17"/>
<circle cx="240" cy="154.7" r=".32" fill="#f0f"/>
<circle cx="240" cy="154.7" r=".32" fill="none" stroke="#f0f" stroke-width=".17"/>
<circle cx="33.8" cy="136.9" r=".32" fill="#f0f"/>
<circle cx="33.8" cy="136.9" r=".32" fill="none" stroke="#f0f" stroke-width=".17"/>
<circle cx="33.8" cy="126.2" r=".32" fill="#f0f"/>
<circle cx="33.8" cy="126.2" r=".32" fill="none" stroke="#f0f" stroke-width=".17"/>
<circle cx="42.7" cy="126.2" r=".32" fill="#f0f"/>
<circle cx="42.7" cy="126.2" r=".32" fill="none" stroke="#f0f" stroke-width=".17"/>
<circle cx="122.7" cy="108.4" r=".32" fill="#f0f"/>
<circle cx="122.7" cy="108.4" r=".32" fill="none" stroke="#f0f" stroke-width=".17"/>
<circle cx="142.3" cy="106.7" r=".32" fill="#f0f"/>
<circle cx="142.3" cy="106.7" r=".32" fill="none" stroke="#f0f" stroke-width=".17"/>
<circle cx="83.6" cy="135.1" r=".32" fill="#f0f"/>
<circle cx="83.6" cy="135.1" r=".32" fill="none" stroke="#f0f" stroke-width=".17"/>
<circle cx="103.1" cy="135.1" r=".32" fill="#f0f"/>
<circle cx="103.1" cy="135.1" r=".32" fill="none" stroke="#f0f" stroke-width=".17"/>
<circle cx="103.1" cy="65.8" r=".32" fill="#f0f"/>
<circle cx="103.1" cy="65.8" r=".32" fill="none" stroke="#f0f" stroke-width=".17"/>
<circle cx="103.1" cy="76.4" r=".32" fill="#f0f"/>
<circle cx="103.1" cy="76.4" r=".32" fill="none" stroke="#f0f" stroke-width=".17"/>
<circle cx="126.3" cy="83.5" r=".32" fill="#f0f"/>
<circle cx="126.3" cy="83.5" r=".32" fill="none" stroke="#f0f" stroke-width=".17"/>
<circle cx="40.9" cy="78.2" r=".32" fill="#f0f"/>
<circle cx="40.9" cy="78.2" r=".32" fill="none" stroke="#f0f" stroke-width=".17"/>
<circle cx="28.5" cy="78.2" r=".32" fill="#f0f"/>
<circle cx="28.5" cy="78.2" r=".32" fill="none" stroke="#f0f" stroke-width=".17"/>
<circle cx="28.5" cy="67.5" r=".32" fill="#f0f"/>
<circle cx="28.5" cy="67.5" r=".32" fill="none" stroke="#f0f" stroke-width=".17"/>
<circle cx="117.4" cy="110.2" r=".32" fill="#f0f"/>
<circle cx="117.4" cy="110.2" r=".32" fill="none" stroke="#f0f" stroke-width=".17"/>
<circle cx="117.4" cy="128" r=".32" fill="#f0f"/>
<circle cx="117.4" cy="128" r=".32" fill="none" stroke="#f0f" stroke-width=".17"/>
<text font-size="2.8" fill="#00f" x="30.3" y="32.6">USB HUB</text>
<g font-size="1.7" fill="#000080">
<text x="225.8" y="94">USB -A2</text>
<text x="225.8" y="129.6">USB -A2</text>
<text x="225.8" y="159.8">USB -A2</text>
</g>
<g font-size="1.6">
<text x="26" y="63.3">GND</text>
<text x="97.1" y="61.6">VDD_USB_1.8V</text>
<text x="140.8" y="75.8">VDD_5V</text>
<text x="196.5" y="74">VDD_5V</text>
<text x="100.7" y="81.4">GND</text>
<text x="233" y="78.6">GND</text>
<text x="48.4" y="87.5">GND</text>
<text x="63.7" y="86.7">1</text>
<text x="63.7" y="88.5">2</text>
<text x="83.1" y="88.5">27</text>
<text x="83.1" y="86.7">28</text>
<text x="106" y="84.7">VDD_USB_3.3V</text>
<text x="223.7" y="85">1</text>
<text x="223.7" y="86.7">2</text>
<text x="223.7" y="88.5">3</text>
<text x="236" y="86.7">5</text>
<text x="236" y="88.5">6</text>
<text x="63.7" y="90.3">3</text>
<text x="63.7" y="92.1">4</text>
<text x="63.7" y="93.9">5</text>
<text x="63.7" y="95.6">6</text>
<text x="83.1" y="95.6">23</text>
<text x="83.1" y="93.9">24</text>
<text x="83.1" y="92.1">25</text>
<text x="83.1" y="90.3">26</text>
<text x="95.2" y="95.3">VDD_USB_3.3V</text>
<text x="139.6" y="91.8">VDD_USB_3.3V</text>
<text x="223.7" y="90.3">4</text>
<text x="63.7" y="97.4">7</text>
<text x="63.7" y="99.2">8</text>
<text x="63.7" y="101">9</text>
<text x="83.1" y="101">20</text>
<text x="83.1" y="99.2">21</text>
<text x="83.1" y="97.4">22</text>
<text x="123.8" y="99.2">GND</text>
<text x="211.5" y="97.5">GND</text>
<text x="238.1" y="97.5">GND</text>
<text x="25.3" y="107.1">VDD_USB_1.8V</text>
<text x="62.8" y="102.7">10</text>
<text x="62.8" y="104.5">11</text>
<text x="62.8" y="106.3">12</text>
<text x="83.1" y="102.7">19</text>
<text x="83.1" y="106.3">17</text>
<text x="83.1" y="104.5">18</text>
<text x="62.8" y="108.1">13</text>
<text x="62.8" y="109.9">14</text>
<text x="83.1" y="109.9">15</text>
<text x="83.1" y="108.1">16</text>
<text x="196.5" y="111.3">VDD_5V</text>
<text x="97.1" y="118.4">VDD_USB_3.3V</text>
<text x="233" y="114.2">GND</text>
<text x="79.3" y="120.2">VDD_5V</text>
<text x="139.8" y="120.6">GND</text>
<text x="223.7" y="120.5">1</text>
<text x="223.7" y="122.3">2</text>
<text x="223.7" y="124.1">3</text>
<text x="223.7" y="125.9">4</text>
<text x="236" y="122.3">5</text>
<text x="236" y="124.1">6</text>
<text x="18.2" y="126.6">VDD_USB_3.3V</text>
<text x="49.1" y="127.7">GND</text>
<text x="114.9" y="133">GND</text>
<text x="211.5" y="133">GND</text>
<text x="238.1" y="133">GND</text>
<text x="31.3" y="141.9">GND</text>
<text x="196.5" y="141.6">VDD_5V</text>
<text x="233" y="144.4">GND</text>
<text x="81.1" y="154.3">GND</text>
<text x="223.7" y="150.7">1</text>
<text x="223.7" y="152.5">2</text>
<text x="223.7" y="154.3">3</text>
<text x="236" y="152.5">5</text>
<text x="236" y="154.3">6</text>
<text x="100.7" y="156.1">GND</text>
<text x="223.7" y="156.1">4</text>
<text x="211.5" y="163.2">GND</text>
<text x="238.1" y="163.2">GND</text>
<text x="228.2" y="195.1">Title</text>
<text x="235.3" y="196.8">&lt;Title&gt;</text>
<text x="228.2" y="200.4">Size</text>
<text x="230" y="202.2">A3</text>
<text x="235.3" y="202.2">&lt;Doc&gt;</text>
<text x="235.3" y="200.4">Document Number</text>
<text x="286.8" y="200.4">Rev</text>
<text x="288.6" y="202.2">&lt;RevCode&gt;</text>
<text x="228.2" y="205.7">Date:</text>
<text x="237.4" y="205.7">Thursday, October 30, 2014</text>
<text x="263.7" y="205.7">Sheet</text>
<text x="272.6" y="205.7">6</text>
<text x="278" y="205.7">of</text>
<text x="283.3" y="205.7">10</text>
</g>
<g font-size="1.6" fill="#000080">
<text x="103.2" y="70.8">C145</text>
<text x="108.5" y="70.8">C146</text>
<text x="31.3" y="72.6">C142</text>
<text x="31.3" y="74.7">NC</text>
<text x="33.8" y="75.2">Y2</text>
<text x="43.8" y="72.6">C137</text>
<text x="43.8" y="74.7">NC</text>
<text x="103.2" y="74.3">10uF</text>
<text x="108.5" y="74.3">104</text>
<text x="218.7" y="76.1">C73</text>
<text x="33.8" y="82.5">12MHz</text>
<text x="65.8" y="83.2">U52</text>
<text x="129.8" y="83.2">R117</text>
<text x="138.7" y="83.2">0R</text>
<text x="218.7" y="81.4">10uF</text>
<text x="225.8" y="83.2">USBH1</text>
<text x="126.3" y="88.6">C147</text>
<text x="97.8" y="90.3">R116</text>
<text x="106.7" y="90.3">10K</text>
<text x="126.3" y="92.1">10uF</text>
<text x="145.1" y="99.2">R107</text>
<text x="145.1" y="101.3">100K</text>
<text x="147.6" y="106.3">R106</text>
<text x="156.5" y="106.3">NC</text>
<text x="103.2" y="108.1">R104</text>
<text x="103.2" y="109.9">R105</text>
<text x="112.1" y="108.1">0R</text>
<text x="112.1" y="109.9">0R</text>
<text x="145.1" y="111.7">C162</text>
<text x="145.1" y="113.8">104</text>
<text x="218.7" y="111.7">C96</text>
<text x="53.4" y="115.2">R103</text>
<text x="53.4" y="117">2.7K,1%</text>
<text x="65.8" y="115.2">FE1.1s</text>
<text x="117.4" y="118.8">R109</text>
<text x="122.7" y="118.8">R110</text>
<text x="218.7" y="117">10uF</text>
<text x="225.8" y="118.8">USBH2</text>
<text x="104.9" y="125.9">R114</text>
<text x="117.4" y="125.9">15K</text>
<text x="122.7" y="125.9">15K</text>
<text x="85.4" y="127.7">R108</text>
<text x="85.4" y="129.5">10K</text>
<text x="104.9" y="127.7">10K</text>
<text x="36.7" y="133">C153</text>
<text x="36.7" y="135.1">10uF</text>
<text x="45.5" y="133">C161</text>
<text x="45.5" y="135.1">104</text>
<text x="85.4" y="141.9">R111</text>
<text x="85.4" y="143.7">20K</text>
<text x="104.9" y="143.7">R115</text>
<text x="218.7" y="141.9">C97</text>
<text x="104.9" y="145.5">NC</text>
<text x="218.7" y="147.2">10uF</text>
<text x="225.8" y="149">USBH3</text>
</g>
<g font-size="1.6" fill="#004080">
<text x="66.7" y="87.8">VSS</text>
<text x="66.7" y="89.6">XOUT</text>
<text x="76.1" y="89.6">TESTJ</text>
<text x="77" y="87.8">VD18</text>
<text x="226.7" y="86.1">VBUS</text>
<text x="226.7" y="87.8">D- GND3</text>
<text x="226.7" y="89.6">D+ GND2</text>
<text x="66.7" y="91.4">XIN</text>
<text x="66.7" y="93.2">DM4</text>
<text x="66.7" y="95">DP4</text>
<text x="76.3" y="93.2">PWRJ</text>
<text x="76.7" y="91.4">OVCJ</text>
<text x="77" y="95">LED2</text>
<text x="226.7" y="91.4">GND1</text>
<text x="66.7" y="96.7">DM3</text>
<text x="66.7" y="98.5">DP3</text>
<text x="66.7" y="100.3">DM2</text>
<text x="74.8" y="100.3">VD33_O</text>
<text x="77" y="96.7">LED1</text>
<text x="77.6" y="98.5">DRV</text>
<text x="66.7" y="102.1">DP2</text>
<text x="66.7" y="103.8">DM1</text>
<text x="66.7" y="105.6">DP1</text>
<text x="66.7" y="107.4">VD18_O</text>
<text x="75.3" y="105.6">VBUSM</text>
<text x="75.9" y="107.4">XRSTJ</text>
<text x="76.7" y="102.1">VDD5</text>
<text x="76.9" y="103.8">BUSJ</text>
<text x="66.7" y="109.2">VD33</text>
<text x="66.7" y="111">REXT</text>
<text x="77.3" y="111">DMU</text>
<text x="77.6" y="109.2">DPU</text>
<text x="226.7" y="121.6">VBUS</text>
<text x="226.7" y="123.4">D- GND3</text>
<text x="226.7" y="125.2">D+ GND2</text>
<text x="226.7" y="127">GND1</text>
<text x="226.7" y="151.8">VBUS</text>
<text x="226.7" y="153.6">D- GND3</text>
<text x="226.7" y="155.4">D+ GND2</text>
<text x="226.7" y="157.2">GND1</text>
</g>
<g font-size="1.6" fill="#f00">
<text x="185.3" y="86.8">DM3-</text>
<text x="185.3" y="88.6">DP3+</text>
<text x="41.3" y="95.7">DM3-</text>
<text x="41.3" y="93.9">DP2+</text>
<text x="41.3" y="92.1">DM2-</text>
<text x="25.7" y="99.9">[7]</text>
<text x="26.2" y="101.7">[7]</text>
<text x="29.4" y="99.9">USB_3G_DM</text>
<text x="29.9" y="101.7">USB-3G_DP</text>
<text x="41.3" y="97.5">DP3+</text>
<text x="41.3" y="104.6">DP4+</text>
<text x="41.3" y="102.8">DM4-</text>
<text x="163.6" y="107.1">XnRSTOUT</text>
<text x="173.7" y="107.1">[1,2,5]</text>
<text x="128.1" y="108.8">XuhDP</text>
<text x="128.1" y="110.6">XuhDM</text>
<text x="134.8" y="108.8">[1]</text>
<text x="135" y="110.6">[1]</text>
<text x="185.3" y="122.3">DM4-</text>
<text x="185.3" y="124.1">DP4+</text>
<text x="185.3" y="152.6">DM2-</text>
<text x="185.3" y="154.3">DP2+</text>
</g>
<g font-size="1.3">
<text x="30.8" y="1.3">5</text>
<text x="88.9" y="1.3">4</text>
<text x="146.9" y="1.3">3</text>
<text x="205" y="1.3">2</text>
<text x="263.1" y="1.3">1</text>
<text x=".5" y="28.4">D</text>
<text x="292.6" y="28.4">D</text>
<text x=".5" y="79.5">C</text>
<text x="292.6" y="79.5">C</text>
<text x=".5" y="130.6">B</text>
<text x="292.6" y="130.6">B</text>
<text x=".5" y="181.7">A</text>
<text x="292.6" y="181.7">A</text>
<text x="30.8" y="207.4">5</text>
<text x="88.9" y="207.4">4</text>
<text x="146.9" y="207.4">3</text>
<text x="205" y="207.4">2</text>
<text x="263.1" y="207.4">1</text>
</g>
</svg>
